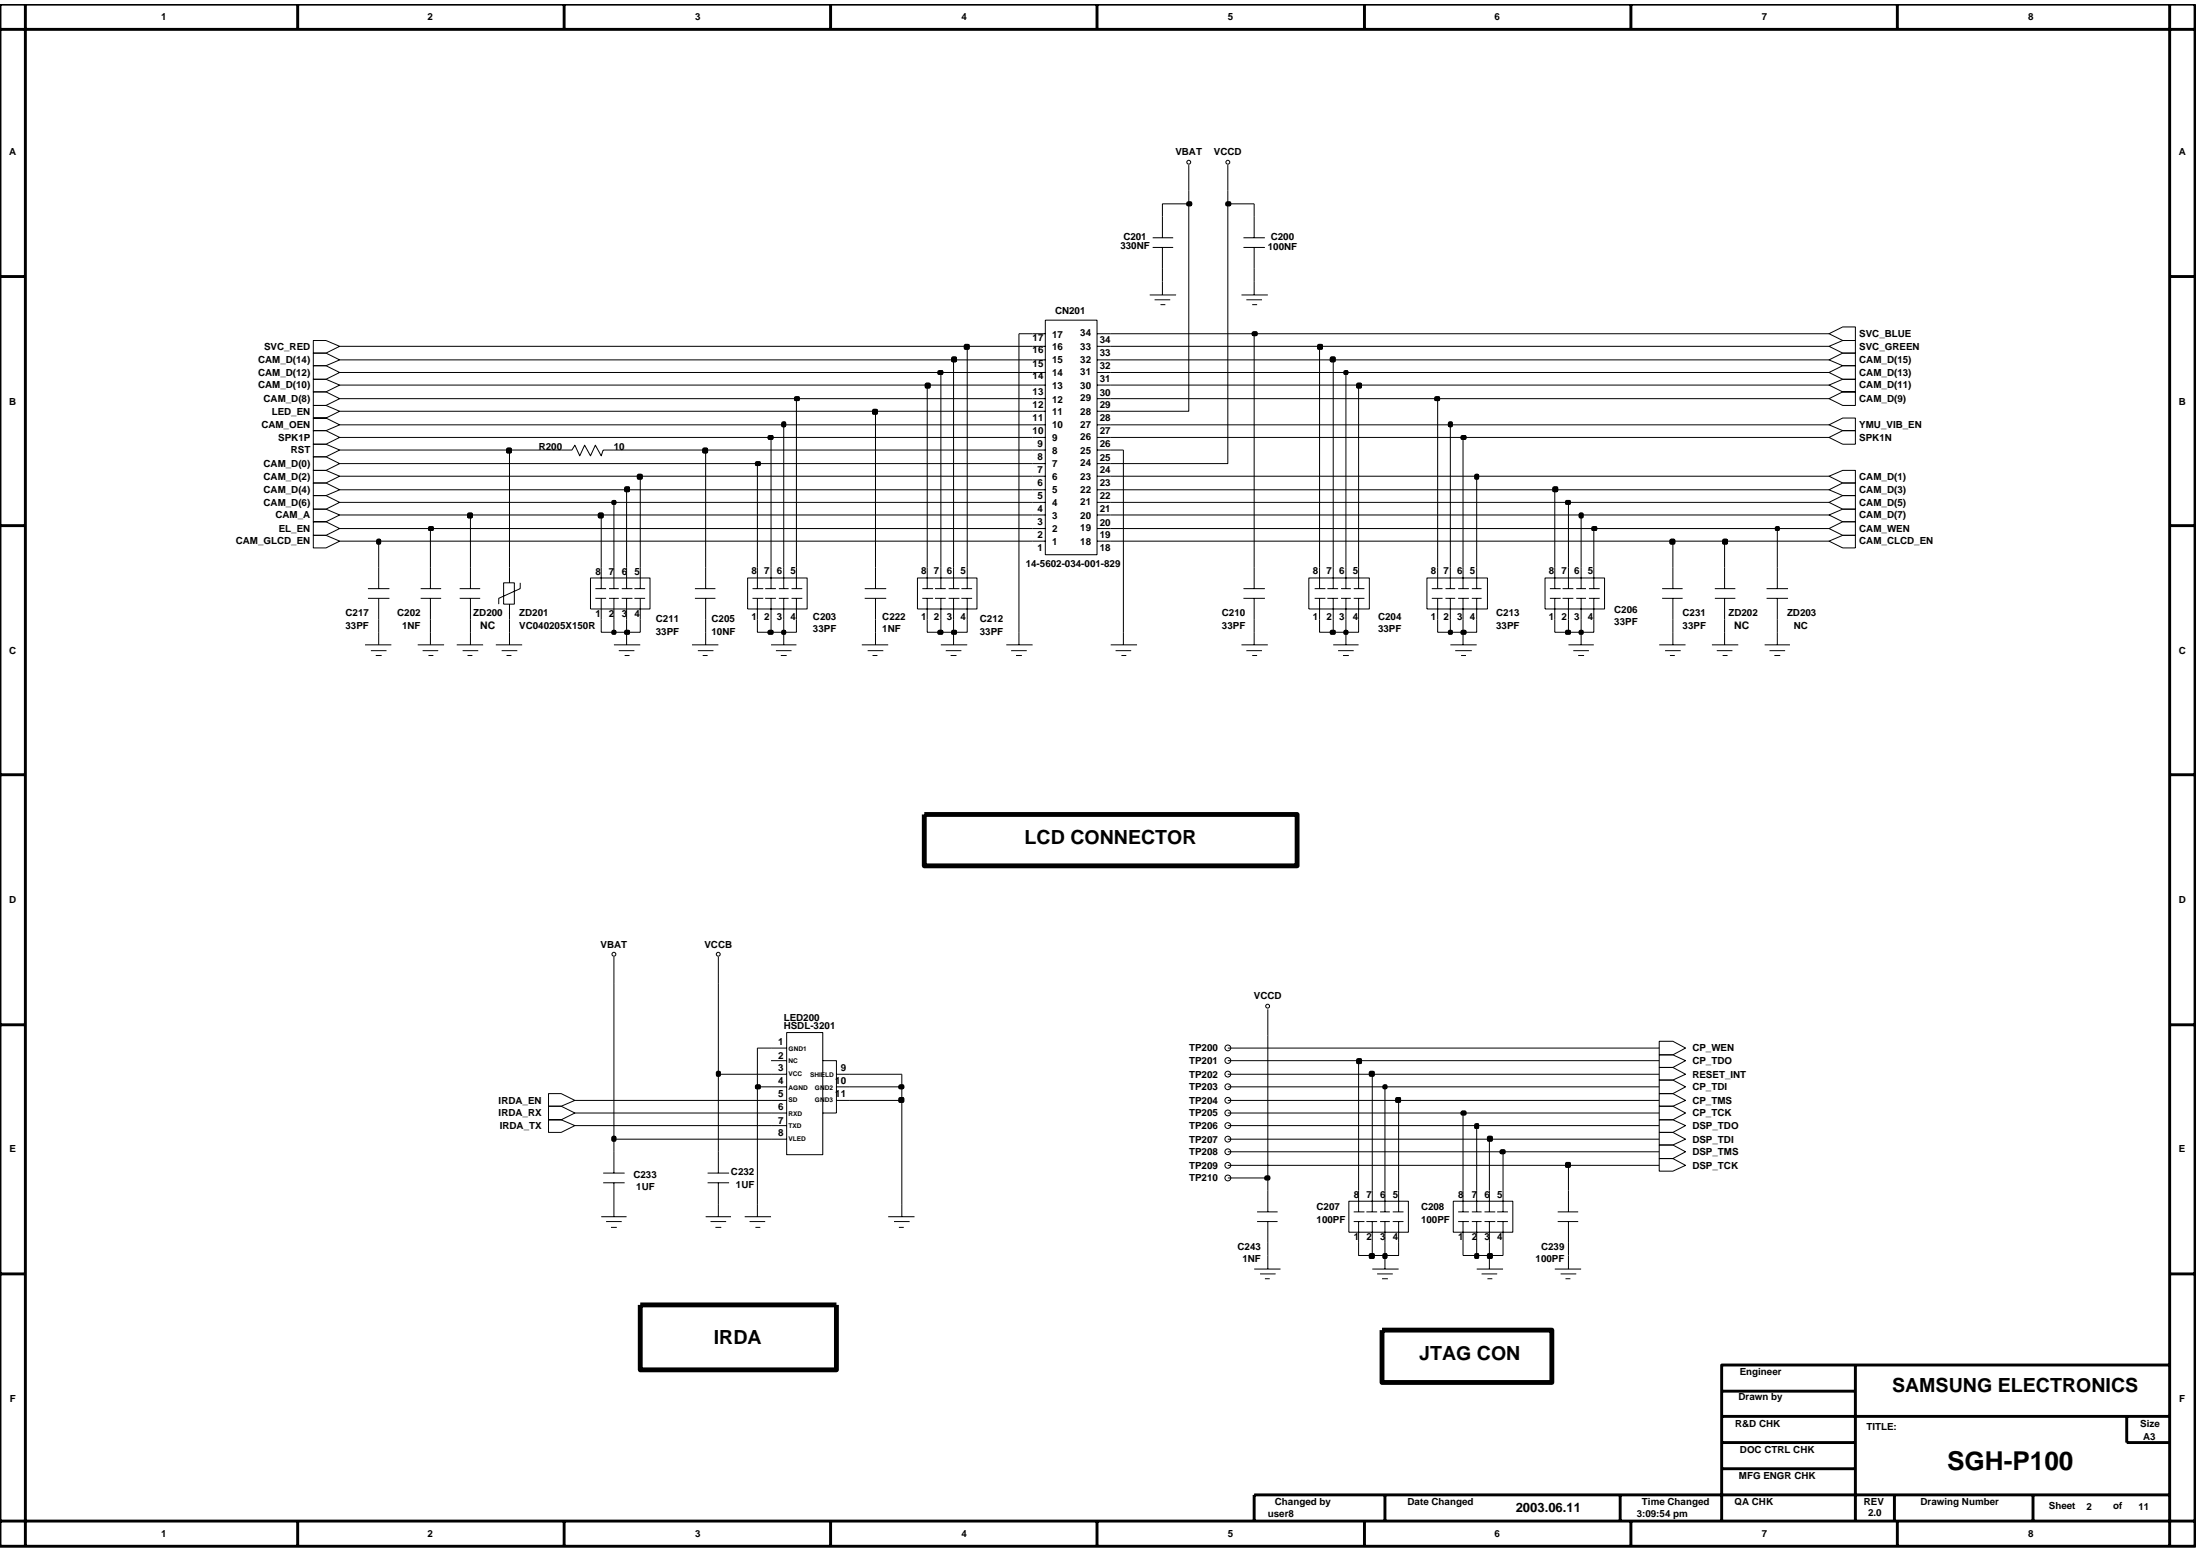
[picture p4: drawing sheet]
<svg xmlns="http://www.w3.org/2000/svg" width="192mm" height="135mm" viewBox="0 0 192 135" stroke-linecap="round" stroke-linejoin="round" font-family="sans-serif">
<g fill="none" stroke="#000" stroke-width=".09">
<path d="M101.4 18.9v1.8M103.7 14.4v2.2M107.1 14.4v2.2M109.4 18.9v1.8M27.3 39.8h1.1l1.2 .6-1.2 .6h-1.1zM27.3 30.8h1.1l1.2 .6-1.2 .5h-1.1zM27.3 33.1h1.1l1.2 .5-1.2 .6h-1.1zM27.3 37.6h1.1l1.2 .6-1.2 .5h-1.1zM27.3 36.5h1.1l1.2 .6-1.2 .5h-1.1zM27.3 35.4h1.1l1.2 .5-1.2 .6h-1.1zM27.3 31.9h1.1l1.2 .6-1.2 .6h-1.1zM27.3 29.7h1.1l1.2 .5-1.2 .6h-1.1z"/>
<path d="M27.3 34.2h1.1l1.2 .6-1.2 .6h-1.1zM27.3 38.7h1.1l1.2 .6-1.2 .5h-1.1zM49 39.3h.9l.2-.5 .5 1 .4-1 .5 1 .4-1 .5 1 .2-.5h1M90.1 29.1h1.1M90.1 39.3h1.1M90.1 34.8h1.1M90.1 38.2h1.1M90.1 37.1h1.1M90.1 33.6h1.1M90.1 35.9h1.1M90.1 32.5h1.1M90.1 31.4h1.1"/>
<path d="M90.1 30.2h1.1M91.2 27.9h4.5v20.5h-4.5zM95.7 29.1h1.2M95.7 39.3h1.2M95.7 34.8h1.2M95.7 38.2h1.2M95.7 37.1h1.2M95.7 33.6h1.2M95.7 35.9h1.2M95.7 32.5h1.2M95.7 31.4h1.2M95.7 30.2h1.2"/>
<path d="M100.3 25.7h2.3M100.5 21.6h1.8M100.5 20.7h1.8M100.7 26.2h1.4M101.2 26.6h.5M101.4 21.6v1.8M101.4 24.5v1.2M108.3 25.7h2.3M108.5 21.6h1.8M108.5 20.7h1.8M108.7 26.2h1.4M109.2 26.6h.5"/>
<path d="M109.4 21.6v1.8M109.4 24.5v1.2M159.6 30.2l1.1-.5h1.1v1.1h-1.1zM159.6 38.2l1.1-.6h1.1v1.1h-1.1zM159.6 29.1l1.1-.6h1.1v1.2h-1.1zM159.6 34.8l1.1-.6h1.1v1.2h-1.1zM159.6 33.6l1.1-.5h1.1v1.1h-1.1zM159.6 37.1l1.1-.6h1.1v1.1h-1.1zM159.6 31.4l1.1-.6h1.1v1.1h-1.1zM159.6 32.5l1.1-.6h1.1v1.2h-1.1zM27.3 41h1.1l1.2 .5-1.2 .6h-1.1zM27.3 43.2h1.1l1.2 .6-1.2 .6h-1.1z"/>
<path d="M27.3 44.4h1.1l1.2 .5-1.2 .6h-1.1zM27.3 45.5h1.1l1.2 .6-1.2 .6h-1.1zM27.3 46.7h1.1l1.2 .5-1.2 .6h-1.1zM27.3 42.1h1.1l1.2 .6-1.2 .5h-1.1zM31.8 56.2h2.3M32.1 51.3h1.9M32.1 52.2h1.9M32.4 56.8h1.3M32.8 57.2h.5M33 49.5v1.8M33 52.2v1.9M33 55.1v1.1"/>
<path d="M36.4 56.2h2.3M36.7 51.3h1.8M36.7 52.2h1.8M36.9 56.8h1.3M37.4 57.2h.4M37.5 49.5v1.8M37.5 52.2v1.9M37.5 55.1v1.1M39.8 56.2h2.3M40.1 51.3h1.8M40.1 52.2h1.8M40.4 56.8h1.3"/>
<path d="M40.8 57.2h.4M41 49.5v1.8M41 52.2v1.9M41 55.1v1.1M43.3 56.2h2.2M43.8 56.8h1.3M43.9 50.8h1v1.9h-1zM44.2 57.2h.4M44.4 49.5v1.3M44.4 52.7v1.4M44.4 55.1v1.1M45.4 50.8v.5l-1.9 .9v.5"/>
<path d="M51.5 50.4h5.2v2.7h-5.2zM51.9 51.3h1M51.9 52.2h1M52.4 49.5v1.8M52.4 52.2v1.9M53.1 51.3h.9M53.1 52.2h.9M53.6 56.2h2.3M53.6 49.5v1.8M53.6 52.2v1.9M54 56.8h1.3M54.2 51.3h1"/>
<path d="M54.2 52.2h1M54.5 57.2h.4M54.7 49.5v1.8M54.7 52.2v1.9M54.7 55.1v1.1M55.3 51.3h1M55.3 52.2h1M55.9 49.5v1.8M55.9 52.2v1.9M60.4 56.2h2.3M60.6 51.3h1.8M60.6 52.2h1.8"/>
<path d="M60.9 56.8h1.3M61.3 57.2h.4M61.6 49.5v1.8M61.6 52.2v1.9M61.6 55.1v1.1M65.2 50.4h5.2v2.7h-5.2zM65.6 51.3h1M65.6 52.2h1M66.1 49.5v1.8M66.1 52.2v1.9M66.7 51.3h1M66.7 52.2h1"/>
<path d="M67.3 56.2h2.2M67.3 49.5v1.8M67.3 52.2v1.9M67.7 56.8h1.3M67.9 51.3h.9M67.9 52.2h.9M68.1 57.2h.5M68.4 49.5v1.8M68.4 52.2v1.9M68.4 55.1v1.1M69 51.3h1M69 52.2h1"/>
<path d="M69.5 49.5v1.8M69.5 52.2v1.9M75.2 56.2h2.3M75.4 51.3h1.9M75.4 52.2h1.9M75.7 56.8h1.4M76.1 57.2h.4M76.4 49.5v1.8M76.4 52.2v1.9M76.4 55.1v1.1M80 50.4h5.2v2.7h-5.2zM80.5 51.3h.9"/>
<path d="M80.5 52.2h.9M80.9 49.5v1.8M80.9 52.2v1.9M81.6 51.3h.9M81.6 52.2h.9M82.1 56.2h2.3M82.1 49.5v1.8M82.1 52.2v1.9M82.5 56.8h1.4M82.8 51.3h.9M82.8 52.2h.9M82.9 57.2h.5"/>
<path d="M83.2 49.5v1.8M83.2 52.2v1.9M83.2 55.1v1.1M83.9 51.3h.9M83.9 52.2h.9M84.4 49.5v1.8M84.4 52.2v1.9M87.8 56.2h2.3M88.2 56.8h1.4M88.6 57.2h.5M88.9 55.1v1.1M90.1 47.2h1.1"/>
<path d="M90.1 46.1h1.1M90.1 40.4h1.1M90.1 42.7h1.1M90.1 41.5h1.1M90.1 43.8h1.1M90.1 44.9h1.1M95.7 47.2h1.2M95.7 46.1h1.2M95.7 40.4h1.2M95.7 42.7h1.2M95.7 41.5h1.2M95.7 43.8h1.2"/>
<path d="M95.7 44.9h1.2M96.9 56.2h2.3M97.3 56.8h1.4M97.8 57.2h.5M98 55.1v1.1M108.3 56.2h2.3M108.5 51.3h1.8M108.5 52.2h1.8M108.7 56.8h1.4M109.2 57.2h.5M109.4 49.5v1.8M109.4 52.2v1.9"/>
<path d="M109.4 55.1v1.1M114.2 50.4h5.3v2.7h-5.3zM114.7 51.3h.9M114.7 52.2h.9M115.1 49.5v1.8M115.1 52.2v1.9M115.8 51.3h.9M115.8 52.2h.9M116.3 56.2h2.2M116.3 49.5v1.8M116.3 52.2v1.9M116.7 56.8h1.4"/>
<path d="M117 51.3h.8M117 52.2h.8M117.2 57.2h.5M117.4 49.5v1.8M117.4 52.2v1.9M117.4 55.1v1.1M118.1 51.3h.9M118.1 52.2h.9M118.5 49.5v1.8M118.5 52.2v1.9M124.5 50.4h5.3v2.7h-5.3zM124.9 51.3h.9"/>
<path d="M124.9 52.2h.9M125.4 49.5v1.8M125.4 52.2v1.9M126.1 51.3h.8M126.1 52.2h.8M126.5 56.2h2.3M126.5 49.5v1.8M126.5 52.2v1.9M126.9 56.8h1.5M127.2 51.3h.9M127.2 52.2h.9M127.5 57.2h.4"/>
<path d="M127.6 49.5v1.8M127.6 52.2v1.9M127.6 55.1v1.1M128.4 51.3h.8M128.4 52.2h.8M128.8 49.5v1.8M128.8 52.2v1.9M134.8 50.4h5.2v2.7h-5.2zM135.2 51.3h.9M135.2 52.2h.9M135.6 49.5v1.8M135.6 52.2v1.9"/>
<path d="M136.3 51.3h.9M136.3 52.2h.9M136.8 56.2h2.2M136.8 49.5v1.8M136.8 52.2v1.9M137.2 56.8h1.4M137.5 51.3h.9M137.5 52.2h.9M137.7 57.2h.5M137.9 49.5v1.8M137.9 52.2v1.9M137.9 55.1v1.1"/>
<path d="M138.6 51.3h.9M138.6 52.2h.9M139 49.5v1.8M139 52.2v1.9M144.7 56.2h2.3M145 51.3h1.8M145 52.2h1.8M145.2 56.8h1.4M145.7 57.2h.4M145.9 49.5v1.8M145.9 52.2v1.9M145.9 55.1v1.1"/>
<path d="M149.3 56.2h2.3M149.6 51.3h1.8M149.6 52.2h1.8M149.8 56.8h1.3M150.3 57.2h.4M150.4 49.5v1.8M150.4 52.2v1.9M150.4 55.1v1.1M153.9 56.2h2.2M154.1 51.3h1.9M154.1 52.2h1.9M154.4 56.8h1.3"/>
<path d="M154.8 57.2h.5M155 49.5v1.8M155 52.2v1.9M155 55.1v1.1M159.6 46.1l1.1-.6h1.1v1.2h-1.1zM159.6 47.2l1.1-.5h1.1v1.1h-1.1zM159.6 44.9l1.1-.5h1.1v1.1h-1.1zM159.6 42.7l1.1-.6h1.1v1.1h-1.1zM159.6 43.8l1.1-.6h1.1v1.2h-1.1zM159.6 41.5l1.1-.5h1.1v1.1h-1.1zM47.8 95.4h1.2l1.1 .6-1.1 .5h-1.2zM47.8 97.7h1.2l1.1 .5-1.1 .6h-1.2z"/>
<path d="M47.8 96.5h1.2l1.1 .6-1.1 .6h-1.2zM53.6 83.5v2.3M62.7 83.5v2.3M67.3 97.1h1.3M67.3 96h1.3M67.3 91.4h1.3M67.3 94.8h1.3M67.3 93.7h1.3M67.3 98.2h1.3M67.3 99.4h1.3M67.3 92.5h1.3M68.6 90.1h3.2v10.6h-3.2z"/>
<path d="M71.8 92.5h1.2v4.6h-1.2M73 96h1.1M73 94.8h1.1M73 93.7h1.1M110.6 88v2.3M144.7 90.8h1.2l1.1 .6-1.1 .6h-1.2zM144.7 98.8h1.2l1.1 .6-1.1 .5h-1.2zM144.7 94.2h1.2l1.1 .6-1.1 .6h-1.2zM144.7 96.5h1.2l1.1 .6-1.1 .6h-1.2zM144.7 92h1.2l1.1 .5-1.1 .6h-1.2zM144.7 99.9h1.2l1.1 .6-1.1 .6h-1.2zM144.7 97.7h1.2l1.1 .5-1.1 .6h-1.2z"/>
<path d="M144.7 93.1h1.2l1.1 .6-1.1 .5h-1.2zM144.7 95.4h1.2l1.1 .6-1.1 .5h-1.2zM52.4 106.1h2.3M52.6 103.2h1.9M52.6 102.3h1.9M52.9 106.6h1.3M53.3 107.1h.5M53.6 100.5v1.8M53.6 103.2v2.9M61.6 106.1h2.2M61.7 103.2h1.9M61.7 102.3h1.9"/>
<path d="M62 106.6h1.3M62.4 107.1h.5M62.7 100.5v1.8M62.7 103.2v2.9M65 106.1h2.3M65.4 106.6h1.3M65.9 107.1h.4M66.1 105v1.1M77.5 106.1h2.3M78 106.6h1.3M78.4 107.1h.4M78.7 105v1.1"/>
<path d="M109.4 110.7h2.3M109.7 106.6h1.7M109.7 105.7h1.7M109.9 111.1h1.4M110.3 111.5h.5M110.6 103.8v1.9M110.6 106.6v4.1M117.7 104.8h5.2v2.7h-5.2zM118.1 106.6h.9M118.1 105.7h.9M118.5 103.8v1.9M118.5 106.6v2.9h1.2"/>
<path d="M119.2 106.6h.9M119.2 105.7h.9M119.7 110.7h2.3M119.7 103.8v1.9M119.7 106.6v1.8M120.1 111.1h1.4M120.4 106.6h.8M120.4 105.7h.8M120.6 111.5h.5M120.8 103.8v1.9M120.8 106.6v1.8M120.8 109.5v1.2"/>
<path d="M121.5 106.6h.9M121.5 105.7h.9M122 103.8v1.9M122 106.6v1.8M126.8 104.8h5.2v2.7h-5.2zM127.2 106.6h.9M127.2 105.7h.9M127.6 103.8v1.9M127.6 106.6v1.8M128.4 106.6h.8M128.4 105.7h.8M128.8 110.7h2.3"/>
<path d="M128.8 103.8v1.9M128.8 106.6v1.8M129.2 111.1h1.4M129.5 106.6h.9M129.5 105.7h.9M129.8 111.5h.4M129.9 103.8v1.9M129.9 106.6v1.8M129.9 109.5v1.2M130.6 106.6h.9M130.6 105.7h.9M131.1 103.8v1.9"/>
<path d="M131.1 106.6v1.8M135.6 110.7h2.3M135.9 106.6h1.8M135.9 105.7h1.8M136.1 111.1h1.4M136.6 111.5h.4M136.8 103.8v1.9M136.8 106.6v1.8M136.8 109.5v1.2M144.7 101.1h1.2l1.1 .5-1.1 .6h-1.2z"/>
<circle cx="103.7" cy="14.2" r=".17"/>
<circle cx="107.1" cy="14.2" r=".17"/>
<circle cx="53.6" cy="83.2" r=".17"/>
<circle cx="62.7" cy="83.2" r=".17"/>
<circle cx="107.1" cy="91.4" r=".25"/>
<circle cx="107.1" cy="96" r=".25"/>
<circle cx="107.1" cy="92.5" r=".25"/>
<circle cx="107.1" cy="97.1" r=".25"/>
<circle cx="107.1" cy="98.2" r=".25"/>
<circle cx="107.1" cy="94.8" r=".25"/>
<circle cx="107.1" cy="93.7" r=".25"/>
<circle cx="107.1" cy="99.4" r=".25"/>
<circle cx="110.6" cy="87.8" r=".17"/>
<circle cx="107.1" cy="100.5" r=".25"/>
<circle cx="107.1" cy="101.7" r=".25"/>
<circle cx="107.1" cy="102.8" r=".25"/>
</g>
<path d="M119.5 109.4h.3v.3h-.3z" fill-rule="evenodd" fill="#c2c2c2" stroke="#000" stroke-width=".25"/>
<path d="M119.5 109.4h.3v.3h-.3z" fill="none" stroke="#000" stroke-width=".25"/>
<path d="M119.7 108.4v1.1h1.1" fill="none" stroke="#000" stroke-width=".09"/>
<path d="M120.7 109.4h.2v.3h-.2z" fill-rule="evenodd" fill="#c2c2c2" stroke="#000" stroke-width=".25"/>
<path d="M120.7 109.4h.2v.3h-.2z" fill="none" stroke="#000" stroke-width=".25"/>
<path d="M120.8 108.4v1.1h1.2v-1.1M127.6 108.4v1.1h1.2" fill="none" stroke="#000" stroke-width=".09"/>
<path d="M128.7 109.4h.2v.3h-.2z" fill-rule="evenodd" fill="#c2c2c2" stroke="#000" stroke-width=".25"/>
<path d="M128.7 109.4h.2v.3h-.2z" fill="none" stroke="#000" stroke-width=".25"/>
<path d="M128.8 108.4v1.1h1.1" fill="none" stroke="#000" stroke-width=".09"/>
<path d="M129.8 109.4h.3v.3h-.3z" fill-rule="evenodd" fill="#c2c2c2" stroke="#000" stroke-width=".25"/>
<path d="M129.8 109.4h.3v.3h-.3z" fill="none" stroke="#000" stroke-width=".25"/>
<g fill="none" stroke="#000" stroke-width=".09">
<path d="M66.1 94.8v10.2M78.7 96v9M118.5 92.5v11.3M119.7 93.7v10.1M120.8 94.8v9M122 96v7.8M127.6 97.1v6.7M128.8 98.2v5.6M129.9 99.4v4.4M107.1 102.7h3.5v1.1M129.9 108.4v1.1h1.2v-1.1M131.1 100.5v3.3"/>
<path d="M136.8 101.6v2.2M136.8 108.4v1.1"/>
</g>
<path d="M110.4 102.7h.3v.1h-.3z" fill-rule="evenodd" fill="#c2c2c2" stroke="#000" stroke-width=".25"/>
<path d="M110.4 102.7h.3v.1h-.3z" fill="none" stroke="#000" stroke-width=".25"/>
<path d="M110.6 90.3v12.4M107.1 101.6h29.7" fill="none" stroke="#000" stroke-width=".09"/>
<path d="M136.6 101.5h.3v.2h-.3z" fill-rule="evenodd" fill="#c2c2c2" stroke="#000" stroke-width=".25"/>
<path d="M136.6 101.5h.3v.2h-.3z" fill="none" stroke="#000" stroke-width=".25"/>
<path d="M53.6 99.4v1.1M62.7 93.7v6.8M107.1 100.5h24M136.8 101.6h7.9" fill="none" stroke="#000" stroke-width=".09"/>
<path d="M130.9 100.4h.3v.2h-.3z" fill-rule="evenodd" fill="#c2c2c2" stroke="#000" stroke-width=".25"/>
<path d="M130.9 100.4h.3v.2h-.3z" fill="none" stroke="#000" stroke-width=".25"/>
<path d="M131.1 100.5h13.6" fill="none" stroke="#000" stroke-width=".09"/>
<path d="M53.5 99.2h.1v.3h-.1z" fill-rule="evenodd" fill="#c2c2c2" stroke="#000" stroke-width=".25"/>
<path d="M53.5 99.2h.1v.3h-.1z" fill="none" stroke="#000" stroke-width=".25"/>
<path d="M53.6 85.8v13.6h13.7M107.1 99.4h22.8" fill="none" stroke="#000" stroke-width=".09"/>
<path d="M129.8 99.2h.3v.3h-.3z" fill-rule="evenodd" fill="#c2c2c2" stroke="#000" stroke-width=".25"/>
<path d="M129.8 99.2h.3v.3h-.3z" fill="none" stroke="#000" stroke-width=".25"/>
<path d="M50.1 98.2h17.2M107.1 98.2h21.7M129.9 99.4h14.8" fill="none" stroke="#000" stroke-width=".09"/>
<path d="M128.7 98.1h.2v.3h-.2z" fill-rule="evenodd" fill="#c2c2c2" stroke="#000" stroke-width=".25"/>
<path d="M128.7 98.1h.2v.3h-.2z" fill="none" stroke="#000" stroke-width=".25"/>
<path d="M50.1 97.1h17.2M107.1 97.1h20.5M128.8 98.2h15.9" fill="none" stroke="#000" stroke-width=".09"/>
<path d="M127.5 97h.3v.2h-.3z" fill-rule="evenodd" fill="#c2c2c2" stroke="#000" stroke-width=".25"/>
<path d="M127.5 97h.3v.2h-.3z" fill="none" stroke="#000" stroke-width=".25"/>
<path d="M50.1 96h17.2M74.1 96h4.6M127.6 97.1h17.1" fill="none" stroke="#000" stroke-width=".09"/>
<path d="M78.5 95.8h.3v.3h-.3z" fill-rule="evenodd" fill="#c2c2c2" stroke="#000" stroke-width=".25"/>
<path d="M78.5 95.8h.3v.3h-.3z" fill="none" stroke="#000" stroke-width=".25"/>
<path d="M78.7 94.8v1.2M107.1 96h14.9" fill="none" stroke="#000" stroke-width=".09"/>
<path d="M121.8 95.8h.3v.3h-.3z" fill-rule="evenodd" fill="#c2c2c2" stroke="#000" stroke-width=".25"/>
<path d="M121.8 95.8h.3v.3h-.3z" fill="none" stroke="#000" stroke-width=".25"/>
<path d="M122 96h22.7" fill="none" stroke="#000" stroke-width=".09"/>
<path d="M66 94.7h.2v.2h-.2z" fill-rule="evenodd" fill="#c2c2c2" stroke="#000" stroke-width=".25"/>
<path d="M66 94.7h.2v.2h-.2z" fill="none" stroke="#000" stroke-width=".25"/>
<path d="M66.1 91.4v3.4h1.2M74.1 94.8h4.6" fill="none" stroke="#000" stroke-width=".09"/>
<path d="M78.5 94.7h.3v.2h-.3z" fill-rule="evenodd" fill="#c2c2c2" stroke="#000" stroke-width=".25"/>
<path d="M78.5 94.7h.3v.2h-.3z" fill="none" stroke="#000" stroke-width=".25"/>
<path d="M78.7 93.7v1.1M107.1 94.8h13.7" fill="none" stroke="#000" stroke-width=".09"/>
<path d="M120.7 94.7h.2v.2h-.2z" fill-rule="evenodd" fill="#c2c2c2" stroke="#000" stroke-width=".25"/>
<path d="M120.7 94.7h.2v.2h-.2z" fill="none" stroke="#000" stroke-width=".25"/>
<path d="M120.8 94.8h23.9" fill="none" stroke="#000" stroke-width=".09"/>
<path d="M62.6 93.5h.1v.3h-.1z" fill-rule="evenodd" fill="#c2c2c2" stroke="#000" stroke-width=".25"/>
<path d="M62.6 93.5h.1v.3h-.1z" fill="none" stroke="#000" stroke-width=".25"/>
<path d="M62.7 85.8v7.9h4.6M74.1 93.7h4.6M107.1 93.7h12.6" fill="none" stroke="#000" stroke-width=".09"/>
<path d="M119.5 93.5h.3v.3h-.3z" fill-rule="evenodd" fill="#c2c2c2" stroke="#000" stroke-width=".25"/>
<path d="M119.5 93.5h.3v.3h-.3z" fill="none" stroke="#000" stroke-width=".25"/>
<path d="M107.1 92.5h11.4M119.7 93.7h25" fill="none" stroke="#000" stroke-width=".09"/>
<path d="M118.4 92.4h.3v.3h-.3z" fill-rule="evenodd" fill="#c2c2c2" stroke="#000" stroke-width=".25"/>
<path d="M118.4 92.4h.3v.3h-.3z" fill="none" stroke="#000" stroke-width=".25"/>
<path d="M33 54.1v1M37.5 54.1v1M41 54.1v1M44.4 54.1v1M52.4 54.1v1h1.2M66.1 91.4h1.2M107.1 91.4h37.6M118.5 92.5h26.2" fill="none" stroke="#000" stroke-width=".09"/>
<path d="M53.5 55.1h.1v.1h-.1z" fill-rule="evenodd" fill="#c2c2c2" stroke="#000" stroke-width=".25"/>
<path d="M53.5 55.1h.1v.1h-.1z" fill="none" stroke="#000" stroke-width=".25"/>
<path d="M53.6 54.1v1h1.1" fill="none" stroke="#000" stroke-width=".09"/>
<path d="M54.6 55.1h.2v.1h-.2z" fill-rule="evenodd" fill="#c2c2c2" stroke="#000" stroke-width=".25"/>
<path d="M54.6 55.1h.2v.1h-.2z" fill="none" stroke="#000" stroke-width=".25"/>
<path d="M54.7 54.1v1h1.2v-1M61.6 54.1v1M66.1 54.1v1h1.2" fill="none" stroke="#000" stroke-width=".09"/>
<path d="M67.1 55.1h.2v.1h-.2z" fill-rule="evenodd" fill="#c2c2c2" stroke="#000" stroke-width=".25"/>
<path d="M67.1 55.1h.2v.1h-.2z" fill="none" stroke="#000" stroke-width=".25"/>
<path d="M67.3 54.1v1h1.1" fill="none" stroke="#000" stroke-width=".09"/>
<path d="M68.3 55.1h.2v.1h-.2z" fill-rule="evenodd" fill="#c2c2c2" stroke="#000" stroke-width=".25"/>
<path d="M68.3 55.1h.2v.1h-.2z" fill="none" stroke="#000" stroke-width=".25"/>
<path d="M68.4 54.1v1h1.1v-1M76.4 54.1v1M80.9 54.1v1h1.2" fill="none" stroke="#000" stroke-width=".09"/>
<path d="M81.9 55.1h.3v.1h-.3z" fill-rule="evenodd" fill="#c2c2c2" stroke="#000" stroke-width=".25"/>
<path d="M81.9 55.1h.3v.1h-.3z" fill="none" stroke="#000" stroke-width=".25"/>
<path d="M82.1 54.1v1h1.1" fill="none" stroke="#000" stroke-width=".09"/>
<path d="M83.1 55.1h.3v.1h-.3z" fill-rule="evenodd" fill="#c2c2c2" stroke="#000" stroke-width=".25"/>
<path d="M83.1 55.1h.3v.1h-.3z" fill="none" stroke="#000" stroke-width=".25"/>
<path d="M88.9 29.1v26M98 39.3v15.8M83.2 54.1v1h1.2v-1M109.4 54.1v1M115.1 54.1v1h1.2" fill="none" stroke="#000" stroke-width=".09"/>
<path d="M116.1 55.1h.3v.1h-.3z" fill-rule="evenodd" fill="#c2c2c2" stroke="#000" stroke-width=".25"/>
<path d="M116.1 55.1h.3v.1h-.3z" fill="none" stroke="#000" stroke-width=".25"/>
<path d="M116.3 54.1v1h1.1" fill="none" stroke="#000" stroke-width=".09"/>
<path d="M117.3 55.1h.2v.1h-.2z" fill-rule="evenodd" fill="#c2c2c2" stroke="#000" stroke-width=".25"/>
<path d="M117.3 55.1h.2v.1h-.2z" fill="none" stroke="#000" stroke-width=".25"/>
<path d="M117.4 54.1v1h1.1v-1M125.4 54.1v1h1.1" fill="none" stroke="#000" stroke-width=".09"/>
<path d="M126.4 55.1h.2v.1h-.2z" fill-rule="evenodd" fill="#c2c2c2" stroke="#000" stroke-width=".25"/>
<path d="M126.4 55.1h.2v.1h-.2z" fill="none" stroke="#000" stroke-width=".25"/>
<path d="M126.5 54.1v1h1.1" fill="none" stroke="#000" stroke-width=".09"/>
<path d="M127.5 55.1h.3v.1h-.3z" fill-rule="evenodd" fill="#c2c2c2" stroke="#000" stroke-width=".25"/>
<path d="M127.5 55.1h.3v.1h-.3z" fill="none" stroke="#000" stroke-width=".25"/>
<path d="M127.6 54.1v1h1.2v-1M135.6 54.1v1h1.2" fill="none" stroke="#000" stroke-width=".09"/>
<path d="M136.6 55.1h.3v.1h-.3z" fill-rule="evenodd" fill="#c2c2c2" stroke="#000" stroke-width=".25"/>
<path d="M136.6 55.1h.3v.1h-.3z" fill="none" stroke="#000" stroke-width=".25"/>
<path d="M136.8 54.1v1h1.1" fill="none" stroke="#000" stroke-width=".09"/>
<path d="M137.8 55.1h.2v.1h-.2z" fill-rule="evenodd" fill="#c2c2c2" stroke="#000" stroke-width=".25"/>
<path d="M137.8 55.1h.2v.1h-.2z" fill="none" stroke="#000" stroke-width=".25"/>
<g fill="none" stroke="#000" stroke-width=".09">
<path d="M44.4 39.3v10.2M61.6 39.3v10.2M67.3 38.2v11.3M68.4 37.1v12.4M69.5 34.8v14.7M76.4 35.9v13.6M80.9 33.6v15.9M82.1 32.5v17M83.2 31.4v18.1M84.4 30.2v19.3M109.4 29.1v20.4M115.1 30.2v19.3"/>
<path d="M116.3 31.4v18.1M117.4 32.5v17M118.5 33.6v15.9M125.4 34.8v14.7M126.5 37.1v12.4M127.6 38.2v11.3M29.6 47.2h3.4v2.3M37.5 46.1v3.4M41 44.9v4.6M52.4 44.9v4.6M53.6 43.8v5.7M54.7 42.7v6.8"/>
<path d="M55.9 41.5v8M66.1 40.4v9.1M128.8 41.5v8M135.6 42.7v6.8M136.8 43.8v5.7M137.9 54.1v1h1.1v-1M137.9 44.9v4.6M139 46.1v3.4M145.9 47.2v2.3M145.9 54.1v1M150.4 47.2v2.3M150.4 54.1v1"/>
<path d="M155 46.1v3.4M155 54.1v1"/>
</g>
<path d="M32.9 47.1h.2v.3h-.2z" fill-rule="evenodd" fill="#c2c2c2" stroke="#000" stroke-width=".25"/>
<path d="M32.9 47.1h.2v.3h-.2z" fill="none" stroke="#000" stroke-width=".25"/>
<path d="M33 47.2h57.1M96.9 47.2h49" fill="none" stroke="#000" stroke-width=".09"/>
<path d="M145.8 47.1h.2v.3h-.2z" fill-rule="evenodd" fill="#c2c2c2" stroke="#000" stroke-width=".25"/>
<path d="M145.8 47.1h.2v.3h-.2z" fill="none" stroke="#000" stroke-width=".25"/>
<path d="M145.9 47.2h4.5" fill="none" stroke="#000" stroke-width=".09"/>
<path d="M150.4 47.1h.2v.3h-.2z" fill-rule="evenodd" fill="#c2c2c2" stroke="#000" stroke-width=".25"/>
<path d="M150.4 47.1h.2v.3h-.2z" fill="none" stroke="#000" stroke-width=".25"/>
<path d="M29.6 46.1h7.9M150.4 47.2h9.2" fill="none" stroke="#000" stroke-width=".09"/>
<path d="M37.5 46h.2v.2h-.2z" fill-rule="evenodd" fill="#c2c2c2" stroke="#000" stroke-width=".25"/>
<path d="M37.5 46h.2v.2h-.2z" fill="none" stroke="#000" stroke-width=".25"/>
<path d="M37.5 46.1h52.6M96.9 46.1h42.1" fill="none" stroke="#000" stroke-width=".09"/>
<path d="M138.9 46h.3v.2h-.3z" fill-rule="evenodd" fill="#c2c2c2" stroke="#000" stroke-width=".25"/>
<path d="M138.9 46h.3v.2h-.3z" fill="none" stroke="#000" stroke-width=".25"/>
<path d="M139 46.1h16" fill="none" stroke="#000" stroke-width=".09"/>
<path d="M155 46h.1v.2h-.1z" fill-rule="evenodd" fill="#c2c2c2" stroke="#000" stroke-width=".25"/>
<path d="M155 46h.1v.2h-.1z" fill="none" stroke="#000" stroke-width=".25"/>
<path d="M29.6 44.9h11.4M155 46.1h4.6" fill="none" stroke="#000" stroke-width=".09"/>
<path d="M40.9 44.8h.2v.3h-.2z" fill-rule="evenodd" fill="#c2c2c2" stroke="#000" stroke-width=".25"/>
<path d="M40.9 44.8h.2v.3h-.2z" fill="none" stroke="#000" stroke-width=".25"/>
<path d="M41 44.9h11.4" fill="none" stroke="#000" stroke-width=".09"/>
<path d="M52.3 44.8h.2v.3h-.2z" fill-rule="evenodd" fill="#c2c2c2" stroke="#000" stroke-width=".25"/>
<path d="M52.3 44.8h.2v.3h-.2z" fill="none" stroke="#000" stroke-width=".25"/>
<path d="M52.4 44.9h37.7M96.9 44.9h41" fill="none" stroke="#000" stroke-width=".09"/>
<path d="M137.8 44.8h.2v.3h-.2z" fill-rule="evenodd" fill="#c2c2c2" stroke="#000" stroke-width=".25"/>
<path d="M137.8 44.8h.2v.3h-.2z" fill="none" stroke="#000" stroke-width=".25"/>
<path d="M29.6 43.8h24M137.9 44.9h21.7" fill="none" stroke="#000" stroke-width=".09"/>
<path d="M53.5 43.7h.1v.2h-.1z" fill-rule="evenodd" fill="#c2c2c2" stroke="#000" stroke-width=".25"/>
<path d="M53.5 43.7h.1v.2h-.1z" fill="none" stroke="#000" stroke-width=".25"/>
<path d="M53.6 43.8h36.5M96.9 43.8h39.9" fill="none" stroke="#000" stroke-width=".09"/>
<path d="M136.6 43.7h.3v.2h-.3z" fill-rule="evenodd" fill="#c2c2c2" stroke="#000" stroke-width=".25"/>
<path d="M136.6 43.7h.3v.2h-.3z" fill="none" stroke="#000" stroke-width=".25"/>
<path d="M29.6 42.7h25.1M136.8 43.8h22.8" fill="none" stroke="#000" stroke-width=".09"/>
<path d="M54.6 42.6h.2v.2h-.2z" fill-rule="evenodd" fill="#c2c2c2" stroke="#000" stroke-width=".25"/>
<path d="M54.6 42.6h.2v.2h-.2z" fill="none" stroke="#000" stroke-width=".25"/>
<path d="M54.7 42.7h35.4M96.9 42.7h38.7" fill="none" stroke="#000" stroke-width=".09"/>
<path d="M135.5 42.6h.3v.2h-.3z" fill-rule="evenodd" fill="#c2c2c2" stroke="#000" stroke-width=".25"/>
<path d="M135.5 42.6h.3v.2h-.3z" fill="none" stroke="#000" stroke-width=".25"/>
<path d="M29.6 41.5h26.3M135.6 42.7h24" fill="none" stroke="#000" stroke-width=".09"/>
<path d="M55.7 41.5h.2v.2h-.2z" fill-rule="evenodd" fill="#c2c2c2" stroke="#000" stroke-width=".25"/>
<path d="M55.7 41.5h.2v.2h-.2z" fill="none" stroke="#000" stroke-width=".25"/>
<path d="M55.9 41.5h34.2M96.9 41.5h31.9" fill="none" stroke="#000" stroke-width=".09"/>
<path d="M128.7 41.5h.2v.2h-.2z" fill-rule="evenodd" fill="#c2c2c2" stroke="#000" stroke-width=".25"/>
<path d="M128.7 41.5h.2v.2h-.2z" fill="none" stroke="#000" stroke-width=".25"/>
<path d="M29.6 40.4h36.5M128.8 41.5h30.8" fill="none" stroke="#000" stroke-width=".09"/>
<path d="M66 40.4h.2v.1h-.2z" fill-rule="evenodd" fill="#c2c2c2" stroke="#000" stroke-width=".25"/>
<path d="M66 40.4h.2v.1h-.2z" fill="none" stroke="#000" stroke-width=".25"/>
<path d="M107.1 17.8v22.6h-10.2M29.6 39.3h14.8M66.1 40.4h24" fill="none" stroke="#000" stroke-width=".09"/>
<path d="M44.3 39.2h.2v.2h-.2z" fill-rule="evenodd" fill="#c2c2c2" stroke="#000" stroke-width=".25"/>
<path d="M44.3 39.2h.2v.2h-.2z" fill="none" stroke="#000" stroke-width=".25"/>
<path d="M44.4 39.3h4.6M53.6 39.3h8" fill="none" stroke="#000" stroke-width=".09"/>
<path d="M61.4 39.2h.2v.2h-.2z" fill-rule="evenodd" fill="#c2c2c2" stroke="#000" stroke-width=".25"/>
<path d="M61.4 39.2h.2v.2h-.2z" fill="none" stroke="#000" stroke-width=".25"/>
<path d="M29.6 38.2h37.7M61.6 39.3h28.5M96.9 39.3h1.1" fill="none" stroke="#000" stroke-width=".09"/>
<path d="M67.1 38.1h.2v.1h-.2z" fill-rule="evenodd" fill="#c2c2c2" stroke="#000" stroke-width=".25"/>
<path d="M67.1 38.1h.2v.1h-.2z" fill="none" stroke="#000" stroke-width=".25"/>
<path d="M67.3 38.2h22.8M96.9 38.2h30.7" fill="none" stroke="#000" stroke-width=".09"/>
<path d="M127.5 38.1h.3v.1h-.3z" fill-rule="evenodd" fill="#c2c2c2" stroke="#000" stroke-width=".25"/>
<path d="M127.5 38.1h.3v.1h-.3z" fill="none" stroke="#000" stroke-width=".25"/>
<path d="M29.6 37.1h38.8M127.6 38.2h32" fill="none" stroke="#000" stroke-width=".09"/>
<path d="M68.3 36.9h.2v.2h-.2z" fill-rule="evenodd" fill="#c2c2c2" stroke="#000" stroke-width=".25"/>
<path d="M68.3 36.9h.2v.2h-.2z" fill="none" stroke="#000" stroke-width=".25"/>
<path d="M68.4 37.1h21.7M96.9 37.1h29.6" fill="none" stroke="#000" stroke-width=".09"/>
<path d="M126.4 36.9h.2v.2h-.2z" fill-rule="evenodd" fill="#c2c2c2" stroke="#000" stroke-width=".25"/>
<path d="M126.4 36.9h.2v.2h-.2z" fill="none" stroke="#000" stroke-width=".25"/>
<path d="M29.6 35.9h46.8M126.5 37.1h33.1" fill="none" stroke="#000" stroke-width=".09"/>
<path d="M76.2 35.8h.3v.2h-.3z" fill-rule="evenodd" fill="#c2c2c2" stroke="#000" stroke-width=".25"/>
<path d="M76.2 35.8h.3v.2h-.3z" fill="none" stroke="#000" stroke-width=".25"/>
<path d="M103.7 17.8v18.1h-6.8M29.6 34.8h39.9M76.4 35.9h13.7" fill="none" stroke="#000" stroke-width=".09"/>
<path d="M69.4 34.7h.2v.2h-.2z" fill-rule="evenodd" fill="#c2c2c2" stroke="#000" stroke-width=".25"/>
<path d="M69.4 34.7h.2v.2h-.2z" fill="none" stroke="#000" stroke-width=".25"/>
<path d="M69.5 34.8h20.6M96.9 34.8h28.5" fill="none" stroke="#000" stroke-width=".09"/>
<path d="M125.2 34.7h.3v.2h-.3z" fill-rule="evenodd" fill="#c2c2c2" stroke="#000" stroke-width=".25"/>
<path d="M125.2 34.7h.3v.2h-.3z" fill="none" stroke="#000" stroke-width=".25"/>
<path d="M29.6 33.6h51.3M125.4 34.8h34.2" fill="none" stroke="#000" stroke-width=".09"/>
<path d="M80.8 33.5h.3v.3h-.3z" fill-rule="evenodd" fill="#c2c2c2" stroke="#000" stroke-width=".25"/>
<path d="M80.8 33.5h.3v.3h-.3z" fill="none" stroke="#000" stroke-width=".25"/>
<path d="M80.9 33.6h9.2M96.9 33.6h21.6" fill="none" stroke="#000" stroke-width=".09"/>
<path d="M118.4 33.5h.3v.3h-.3z" fill-rule="evenodd" fill="#c2c2c2" stroke="#000" stroke-width=".25"/>
<path d="M118.4 33.5h.3v.3h-.3z" fill="none" stroke="#000" stroke-width=".25"/>
<path d="M29.6 32.5h52.5M118.5 33.6h41.1" fill="none" stroke="#000" stroke-width=".09"/>
<path d="M81.9 32.4h.3v.2h-.3z" fill-rule="evenodd" fill="#c2c2c2" stroke="#000" stroke-width=".25"/>
<path d="M81.9 32.4h.3v.2h-.3z" fill="none" stroke="#000" stroke-width=".25"/>
<path d="M82.1 32.5h8M96.9 32.5h20.5" fill="none" stroke="#000" stroke-width=".09"/>
<path d="M117.3 32.4h.2v.2h-.2z" fill-rule="evenodd" fill="#c2c2c2" stroke="#000" stroke-width=".25"/>
<path d="M117.3 32.4h.2v.2h-.2z" fill="none" stroke="#000" stroke-width=".25"/>
<path d="M29.6 31.4h53.6M117.4 32.5h42.2" fill="none" stroke="#000" stroke-width=".09"/>
<path d="M83.1 31.2h.3v.3h-.3z" fill-rule="evenodd" fill="#c2c2c2" stroke="#000" stroke-width=".25"/>
<path d="M83.1 31.2h.3v.3h-.3z" fill="none" stroke="#000" stroke-width=".25"/>
<path d="M83.2 31.4h6.9M96.9 31.4h19.4" fill="none" stroke="#000" stroke-width=".09"/>
<path d="M116.1 31.2h.3v.3h-.3z" fill-rule="evenodd" fill="#c2c2c2" stroke="#000" stroke-width=".25"/>
<path d="M116.1 31.2h.3v.3h-.3z" fill="none" stroke="#000" stroke-width=".25"/>
<path d="M29.6 30.2h54.8M116.3 31.4h43.3" fill="none" stroke="#000" stroke-width=".09"/>
<path d="M84.2 30.1h.3v.3h-.3z" fill-rule="evenodd" fill="#c2c2c2" stroke="#000" stroke-width=".25"/>
<path d="M84.2 30.1h.3v.3h-.3z" fill="none" stroke="#000" stroke-width=".25"/>
<path d="M84.4 30.2h5.7M96.9 30.2h18.2" fill="none" stroke="#000" stroke-width=".09"/>
<path d="M115 30.1h.3v.3h-.3z" fill-rule="evenodd" fill="#c2c2c2" stroke="#000" stroke-width=".25"/>
<path d="M115 30.1h.3v.3h-.3z" fill="none" stroke="#000" stroke-width=".25"/>
<path d="M88.9 29.1h1.2M96.9 29.1h12.5M115.1 30.2h44.5" fill="none" stroke="#000" stroke-width=".09"/>
<path d="M109.3 29h.3v.2h-.3z" fill-rule="evenodd" fill="#c2c2c2" stroke="#000" stroke-width=".25"/>
<path d="M109.3 29h.3v.2h-.3z" fill="none" stroke="#000" stroke-width=".25"/>
<path d="M103.7 17.8h-2.3v1.1M109.4 17.8v1.1M101.4 23.4v1.1M109.4 29.1h50.2M109.4 23.4v1.1" fill="none" stroke="#000" stroke-width=".09"/>
<path d="M103.6 17.7h.3v.2h-.3z" fill-rule="evenodd" fill="#c2c2c2" stroke="#000" stroke-width=".25"/>
<path d="M103.6 17.7h.3v.2h-.3z" fill="none" stroke="#000" stroke-width=".25"/>
<path d="M103.7 16.6v1.2" fill="none" stroke="#000" stroke-width=".09"/>
<path d="M107 17.7h.3v.2h-.3z" fill-rule="evenodd" fill="#c2c2c2" stroke="#000" stroke-width=".25"/>
<g fill="none" stroke="#000" stroke-width=".25">
<path d="M0 .4h191.5v134.5h-191.5zM0 2.6h191.5M2.2 .4v134.5M26 .4v2.2M49.2 .4v2.2M72.5 .4v2.2M95.7 .4v2.2M107 17.7h.3v.2h-.3zM119 .4v2.2M142.3 .4v2.2M165.5 .4v2.2M189.3 .4v134.5"/>
<path d="M0 24.1h2.2M189.3 24.1h2.2M0 45.8h2.2M189.3 45.8h2.2M0 67.6h2.2M189.3 67.6h2.2M0 89.4h2.2M189.3 89.4h2.2M0 111.1h2.2M161.8 119.1v13.6M189.3 119.1h-39.1v13.6M189.3 111.1h2.2"/>
<path d="M0 132.7h191.5M26 132.7v2.2M49.2 132.7v2.2M72.5 132.7v2.2M95.7 132.7v2.2M119 132.7v2.2M120.8 130.4v2.3M141.3 130.4v2.3M142.3 132.7v2.2M150.2 121.3h11.6M150.2 123.5h39.1M150.2 125.8h11.6"/>
<path d="M150.2 128.1h11.6M165.3 130.4v2.3M165.5 132.7v2.2M177.3 130.4v2.3M185.5 123.5v2.3h3.8M189.3 130.4h-79.9v2.3"/>
</g>
<path d="M107.1 16.6v1.2h2.3" fill="none" stroke="#000" stroke-width=".09"/>
<path d="M80.6 71h32.5v4.5h-32.5zM55.9 113.8h17.1v5.7h-17.1zM120.6 116h14.8v4.6h-14.8z" fill="none" stroke="#000" stroke-width=".42"/>
<text font-size="2.3" x="169.8" y="128.2">SGH-P100</text>
<g font-size="1.7">
<text x="89.4" y="73.6">LCD CONNECTOR</text>
<text x="62.3" y="117.2">IRDA</text>
<text x="123.8" y="118.7">JTAG CON</text>
<text x="165.1" y="121.5">SAMSUNG ELECTRONICS</text>
</g>
<text font-size="1.1" x="132.2" y="131.9">2003.06.11</text>
<g font-size=".9">
<text x="41.9" y="54.9">NC</text>
<text x="151.3" y="54.9">NC</text>
</g>
<g font-size=".8">
<text x="14.1" y="1.8">1</text>
<text x="37.3" y="1.8">2</text>
<text x="60.6" y="1.8">3</text>
<text x="83.9" y="1.8">4</text>
<text x="107.1" y="1.8">5</text>
<text x="130.4" y="1.8">6</text>
<text x="153.7" y="1.8">7</text>
<text x="176.9" y="1.8">8</text>
<text x=".8" y="13.5">A</text>
<text x="102.5" y="13.5">VBAT</text>
<text x="105.9" y="13.5">VCCD</text>
<text x="190.1" y="13.5">A</text>
<text x="97.7" y="21.7">330NF</text>
<text x="98" y="20.9">C201</text>
<text x="110.6" y="21.8">100NF</text>
<text x="110.8" y="20.9">C200</text>
<text x="90.1" y="29.7">17</text>
<text x="91.8" y="29.4">17</text>
<text x="92" y="27.4">CN201</text>
<text x="94.2" y="29.4">34</text>
<text x="95.9" y="29.9">34</text>
<text x="162.2" y="29.4">SVC_BLUE</text>
<text x=".8" y="35.3">B</text>
<text x="22.5" y="31.7">CAM_D(14)</text>
<text x="22.5" y="32.8">CAM_D(12)</text>
<text x="22.5" y="33.9">CAM_D(10)</text>
<text x="23" y="35.1">CAM_D(8)</text>
<text x="23" y="30.5">SVC_RED</text>
<text x="90.1" y="35.6">12</text>
<text x="90.1" y="34.4">13</text>
<text x="90.1" y="33.1">14</text>
<text x="90.1" y="32">15</text>
<text x="90.1" y="30.8">16</text>
<text x="91.8" y="35.1">12</text>
<text x="91.8" y="33.9">13</text>
<text x="91.8" y="32.8">14</text>
<text x="91.8" y="31.6">15</text>
<text x="91.8" y="30.5">16</text>
<text x="94.2" y="33.9">30</text>
<text x="94.2" y="32.7">31</text>
<text x="94.2" y="31.6">32</text>
<text x="94.2" y="30.5">33</text>
<text x="94.2" y="35">29</text>
<text x="95.9" y="34.5">30</text>
<text x="95.9" y="33.3">31</text>
<text x="95.9" y="32.2">32</text>
<text x="95.9" y="31">33</text>
<text x="95.9" y="35.6">29</text>
<text x="162.2" y="35.1">CAM_D(9)</text>
<text x="162.2" y="33.9">CAM_D(11)</text>
<text x="162.2" y="32.8">CAM_D(13)</text>
<text x="162.2" y="31.7">CAM_D(15)</text>
<text x="162.2" y="30.5">SVC_GREEN</text>
<text x="190.1" y="35.3">B</text>
<text x="22.8" y="37.3">CAM_OEN</text>
<text x="23" y="40.7">CAM_D(0)</text>
<text x="23" y="41.8">CAM_D(2)</text>
<text x="23.7" y="36.2">LED_EN</text>
<text x="24.3" y="38.4">SPK1P</text>
<text x="25.4" y="39.5">RST</text>
<text x="47" y="39.2">R200</text>
<text x="53.6" y="39.2">10</text>
<text x="90.1" y="37.8">10</text>
<text x="90.1" y="36.7">11</text>
<text x="90.5" y="40.1">8</text>
<text x="90.5" y="39">9</text>
<text x="90.5" y="41.3">7</text>
<text x="91.8" y="39.6">8</text>
<text x="91.8" y="38.5">9</text>
<text x="91.8" y="41.9">6</text>
<text x="91.8" y="40.8">7</text>
<text x="91.8" y="37.3">10</text>
<text x="91.8" y="36.2">11</text>
<text x="94.2" y="40.7">24</text>
<text x="94.2" y="39.6">25</text>
<text x="94.2" y="38.4">26</text>
<text x="94.2" y="37.3">27</text>
<text x="94.2" y="36.2">28</text>
<text x="94.2" y="41.9">23</text>
<text x="95.9" y="41.3">24</text>
<text x="95.9" y="40.2">25</text>
<text x="95.9" y="39">26</text>
<text x="95.9" y="37.9">27</text>
<text x="95.9" y="36.7">28</text>
<text x="162.2" y="41.8">CAM_D(1)</text>
<text x="162.2" y="38.4">SPK1N</text>
<text x="162.2" y="37.3">YMU_VIB_EN</text>
<text x="20.6" y="47.5">CAM_GLCD_EN</text>
<text x="23" y="43">CAM_D(4)</text>
<text x="23" y="44.1">CAM_D(6)</text>
<text x="24" y="45.2">CAM_A</text>
<text x="24.3" y="46.4">EL_EN</text>
<text x="90.5" y="45.8">3</text>
<text x="90.5" y="47">2</text>
<text x="90.5" y="44.7">4</text>
<text x="90.5" y="43.5">5</text>
<text x="90.5" y="42.4">6</text>
<text x="91.8" y="45.3">3</text>
<text x="91.8" y="46.4">2</text>
<text x="91.8" y="44.2">4</text>
<text x="91.8" y="43">5</text>
<text x="91.8" y="47.5">1</text>
<text x="94.2" y="47.5">18</text>
<text x="94.2" y="46.3">19</text>
<text x="94.2" y="45.2">20</text>
<text x="94.2" y="44.1">21</text>
<text x="94.2" y="43">22</text>
<text x="95.9" y="46.9">19</text>
<text x="95.9" y="45.8">20</text>
<text x="95.9" y="44.7">21</text>
<text x="95.9" y="43.6">22</text>
<text x="95.9" y="42.4">23</text>
<text x="162.2" y="47.5">CAM_CLCD_EN</text>
<text x="162.2" y="46.4">CAM_WEN</text>
<text x="162.2" y="45.2">CAM_D(7)</text>
<text x="162.2" y="44.1">CAM_D(5)</text>
<text x="162.2" y="43">CAM_D(3)</text>
<text x="30.1" y="53.7">C217</text>
<text x="34.6" y="53.7">C202</text>
<text x="41.3" y="53.7">ZD200</text>
<text x="45.3" y="53.7">ZD201</text>
<text x="51.9" y="53.8">1</text>
<text x="51.9" y="50.2">8</text>
<text x="53.1" y="53.8">2</text>
<text x="53.1" y="50.2">7</text>
<text x="54.2" y="53.8">3</text>
<text x="54.2" y="50.2">6</text>
<text x="55.3" y="53.8">4</text>
<text x="55.3" y="50.2">5</text>
<text x="65.6" y="50.1">8</text>
<text x="66.7" y="50.1">7</text>
<text x="67.8" y="50.1">6</text>
<text x="69" y="50.1">5</text>
<text x="80.4" y="50.1">8</text>
<text x="81.5" y="50.1">7</text>
<text x="82.6" y="50.1">6</text>
<text x="83.8" y="50.1">5</text>
<text x="89.5" y="49.5">14-5602-034-001-829</text>
<text x="90.5" y="48">1</text>
<text x="95.9" y="48">18</text>
<text x="106.6" y="53.7">C210</text>
<text x="114.5" y="50.1">8</text>
<text x="115.7" y="50.1">7</text>
<text x="116.8" y="50.1">6</text>
<text x="118" y="50.1">5</text>
<text x="124.8" y="50.1">8</text>
<text x="125.9" y="50.1">7</text>
<text x="127.1" y="50.1">6</text>
<text x="128.2" y="50.1">5</text>
<text x="130.5" y="53.7">C213</text>
<text x="135.1" y="50.1">8</text>
<text x="136.2" y="50.1">7</text>
<text x="137.3" y="50.1">6</text>
<text x="138.5" y="50.1">5</text>
<text x="140.8" y="53.4">C206</text>
<text x="146.8" y="53.7">C231</text>
<text x="150.8" y="53.7">ZD202</text>
<text x="155.9" y="53.7">ZD203</text>
<text x=".8" y="57">C</text>
<text x="30.1" y="54.9">33PF</text>
<text x="35.1" y="54.9">1NF</text>
<text x="45.3" y="54.9">VC040205X150R</text>
<text x="57.2" y="54.3">C211</text>
<text x="57.2" y="55.4">33PF</text>
<text x="62.1" y="54.3">C205</text>
<text x="62.1" y="55.4">10NF</text>
<text x="65.6" y="54">1</text>
<text x="66.7" y="54">2</text>
<text x="67.8" y="54">3</text>
<text x="69" y="54">4</text>
<text x="70.9" y="55.1">33PF</text>
<text x="70.9" y="54">C203</text>
<text x="77" y="54">C222</text>
<text x="77" y="55.1">1NF</text>
<text x="80.4" y="54">1</text>
<text x="81.5" y="54">2</text>
<text x="82.6" y="54">3</text>
<text x="83.8" y="54">4</text>
<text x="85.5" y="55.4">33PF</text>
<text x="85.5" y="54.3">C212</text>
<text x="106.6" y="54.9">33PF</text>
<text x="114.5" y="54">1</text>
<text x="115.7" y="54">2</text>
<text x="116.8" y="54">3</text>
<text x="118" y="54">4</text>
<text x="120.2" y="54">C204</text>
<text x="120.2" y="55.1">33PF</text>
<text x="124.8" y="54">1</text>
<text x="125.9" y="54">2</text>
<text x="127.1" y="54">3</text>
<text x="128.2" y="54">4</text>
<text x="130.5" y="54.9">33PF</text>
<text x="135.1" y="54">1</text>
<text x="136.2" y="54">2</text>
<text x="137.3" y="54">3</text>
<text x="138.5" y="54">4</text>
<text x="140.8" y="54.5">33PF</text>
<text x="146.8" y="54.9">33PF</text>
<text x="156.5" y="54.9">NC</text>
<text x="190.1" y="57">C</text>
<text x=".8" y="78.8">D</text>
<text x="52.4" y="82.7">VBAT</text>
<text x="61.4" y="82.7">VCCB</text>
<text x="190.1" y="78.8">D</text>
<text x="68.4" y="89.7">HSDL-3201</text>
<text x="68.4" y="89">LED200</text>
<text x="109.4" y="87.1">VCCD</text>
<text x="67.9" y="94.5">4</text>
<text x="67.9" y="91.2">1</text>
<text x="67.9" y="92.3">2</text>
<text x="67.9" y="95.7">5</text>
<text x="67.9" y="93.4">3</text>
<text x="72.9" y="94.5">10</text>
<text x="72.9" y="95.7">11</text>
<text x="73.3" y="93.4">9</text>
<text x="103.7" y="92.8">TP201</text>
<text x="103.7" y="95.1">TP203</text>
<text x="103.7" y="94">TP202</text>
<text x="103.7" y="91.7">TP200</text>
<text x="147.6" y="91.7">CP_WEN</text>
<text x="147.6" y="95.1">CP_TDI</text>
<text x="147.6" y="94">RESET_INT</text>
<text x="147.6" y="92.8">CP_TDO</text>
<text x=".8" y="100.5">E</text>
<text x="43.5" y="97.4">IRDA_RX</text>
<text x="43.5" y="96.3">IRDA_EN</text>
<text x="43.6" y="98.5">IRDA_TX</text>
<text x="67.9" y="99.1">8</text>
<text x="67.9" y="96.8">6</text>
<text x="67.9" y="98">7</text>
<text x="103.7" y="96.3">TP204</text>
<text x="103.7" y="97.4">TP205</text>
<text x="103.7" y="100.8">TP208</text>
<text x="103.7" y="101.9">TP209</text>
<text x="103.7" y="98.5">TP206</text>
<text x="103.7" y="99.7">TP207</text>
<text x="147.6" y="98.5">DSP_TDO</text>
<text x="147.6" y="97.4">CP_TCK</text>
<text x="147.6" y="101.9">DSP_TCK</text>
<text x="147.6" y="96.3">CP_TMS</text>
<text x="147.6" y="100.8">DSP_TMS</text>
<text x="147.6" y="99.7">DSP_TDI</text>
<text x="190.1" y="100.5">E</text>
<text x="55.3" y="102.7">C233</text>
<text x="55.5" y="103.8">1UF</text>
<text x="63.8" y="102.5">C232</text>
<text x="64.2" y="103.6">1UF</text>
<text x="103.7" y="103">TP210</text>
<text x="114.8" y="105.5">C207</text>
<text x="114.8" y="106.7">100PF</text>
<text x="118.1" y="104.5">8</text>
<text x="119.2" y="104.5">7</text>
<text x="120.4" y="104.5">6</text>
<text x="121.5" y="104.5">5</text>
<text x="124" y="106.7">100PF</text>
<text x="124" y="105.5">C208</text>
<text x="127.2" y="104.5">8</text>
<text x="128.4" y="104.5">7</text>
<text x="129.5" y="104.5">6</text>
<text x="130.6" y="104.5">5</text>
<text x="108" y="109">C243</text>
<text x="108.4" y="110.1">1NF</text>
<text x="118.1" y="108.2">1</text>
<text x="119.2" y="108.2">2</text>
<text x="120.4" y="108.2">3</text>
<text x="121.5" y="108.2">4</text>
<text x="127.2" y="108.2">1</text>
<text x="128.4" y="108.2">2</text>
<text x="129.5" y="108.2">3</text>
<text x="130.6" y="108.2">4</text>
<text x="134" y="110.1">100PF</text>
<text x="134.4" y="109">C239</text>
<text x="151.8" y="120">Engineer</text>
<text x=".8" y="122.3">F</text>
<text x="151.4" y="124.4">R&amp;D CHK</text>
<text x="151.7" y="122.2">Drawn by</text>
<text x="162.8" y="124.8">TITLE:</text>
<text x="186.7" y="124.4">Size</text>
<text x="187" y="125.6">A3</text>
<text x="190.1" y="122.3">F</text>
<text x="111.2" y="131.3">Changed by</text>
<text x="122.8" y="131.3">Date Changed</text>
<text x="143.2" y="131.3">Time Changed</text>
<text x="151.3" y="131.3">QA CHK</text>
<text x="151.7" y="129">MFG ENGR CHK</text>
<text x="151.8" y="126.7">DOC CTRL CHK</text>
<text x="162.6" y="131.3">REV</text>
<text x="167.5" y="131.3">Drawing Number</text>
<text x="178.7" y="131.6">Sheet</text>
<text x="182" y="131.7">2</text>
<text x="184.3" y="131.6">of</text>
<text x="186.5" y="131.7">11</text>
<text x="14.1" y="134.1">1</text>
<text x="37.3" y="134.1">2</text>
<text x="60.6" y="134.1">3</text>
<text x="83.9" y="134.1">4</text>
<text x="107.1" y="134.1">5</text>
<text x="110.6" y="132.3">user8</text>
<text x="130.4" y="134.1">6</text>
<text x="142.8" y="132.3">3:09:54 pm</text>
<text x="153.7" y="134.1">7</text>
<text x="163" y="132.2">2.0</text>
<text x="176.9" y="134.1">8</text>
</g>
<g font-size=".6">
<text x="68.8" y="93.9">VCC</text>
<text x="68.8" y="95">AGND</text>
<text x="68.8" y="91.7">GND1</text>
<text x="68.8" y="92.8">NC</text>
<text x="70.7" y="93.9">SHIELD</text>
<text x="71.1" y="95">GND2</text>
<text x="68.8" y="99.5">VLED</text>
<text x="68.8" y="97.3">RXD</text>
<text x="68.8" y="96.1">SD</text>
<text x="68.8" y="98.4">TXD</text>
<text x="71.1" y="96.1">GND3</text>
</g>
</svg>
